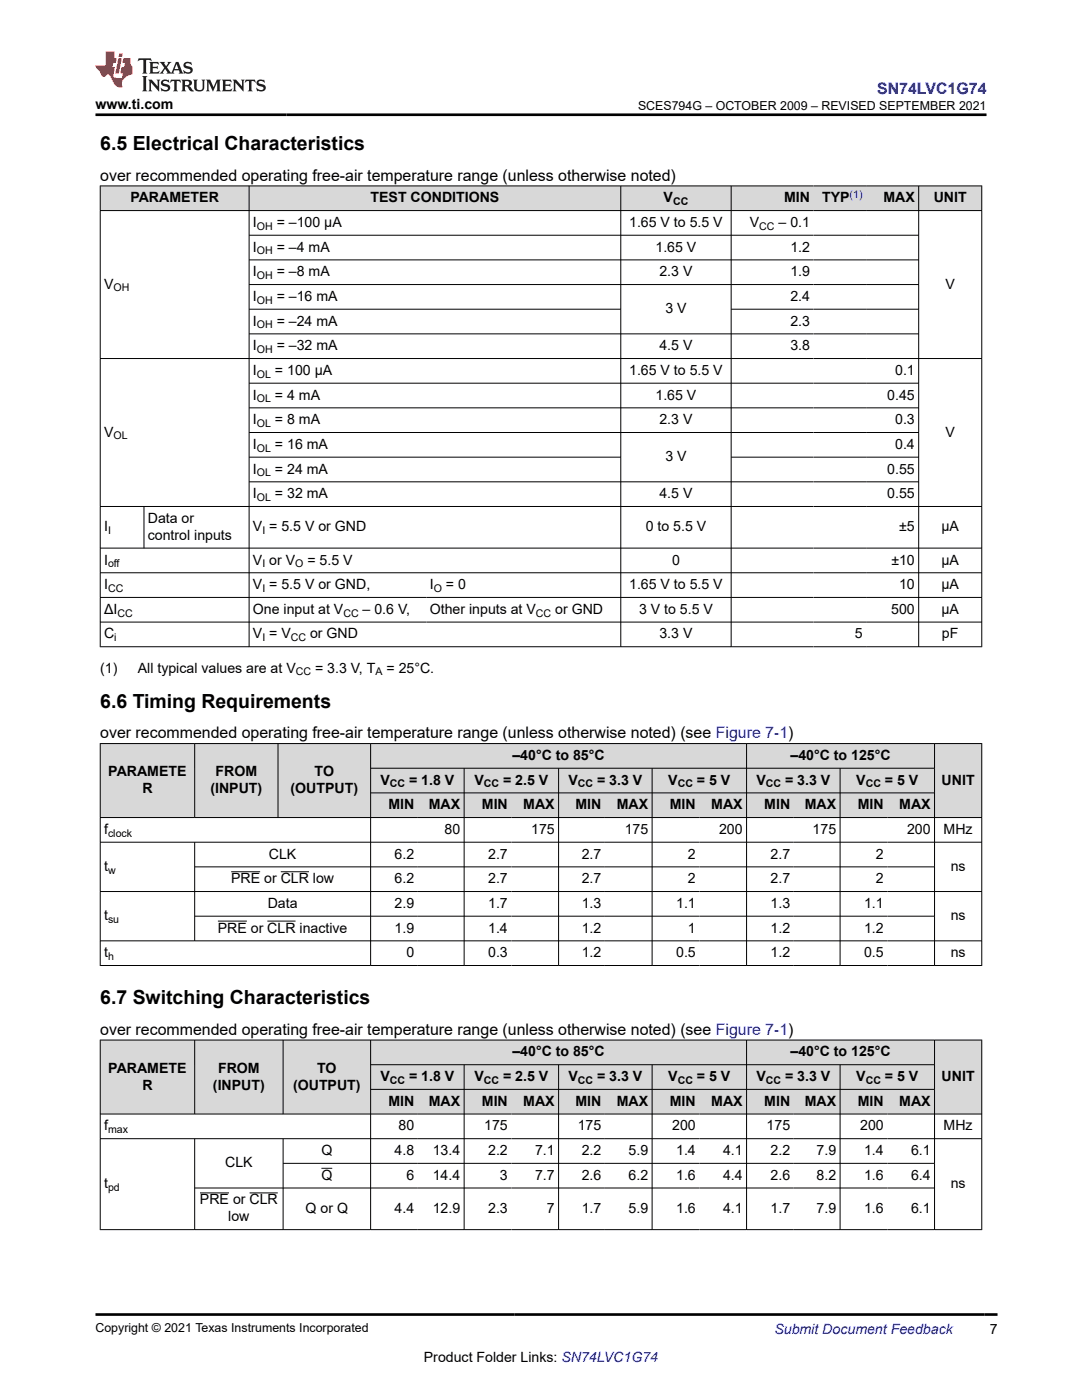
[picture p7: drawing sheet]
<svg xmlns="http://www.w3.org/2000/svg" width="216mm" height="279mm" viewBox="0 0 216 279" stroke-linecap="round" stroke-linejoin="round" font-family="sans-serif">
<g fill="#d8d8d8">
<path d="M20 37.1h175.9v4.9h-175.9z" fill-rule="evenodd"/>
<path d="M20.1 37.2h29.5v4.8h-29.5z" fill-rule="evenodd"/>
<path d="M49.8 37.2h74v4.8h-74z" fill-rule="evenodd"/>
<path d="M123.9 37.2h21.9v4.8h-21.9z" fill-rule="evenodd"/>
<path d="M146 37.2h16.3v4.8h-16.3z" fill-rule="evenodd"/>
<path d="M162.3 37.2h10.5v4.8h-10.5z" fill-rule="evenodd"/>
<path d="M172.8 37.2h10.5v4.8h-10.5z" fill-rule="evenodd"/>
<path d="M183.4 37.2h12.4v4.8h-12.4z" fill-rule="evenodd"/>
</g>
<g fill="none" stroke="#000" stroke-width=".2">
<path d="M19.9 37.1h176.1M20 37v92.1M49.7 37v92.1M123.9 37v92.1M145.9 37v92.1M183.3 37v92.1M195.9 37v92.1M19.9 42h176.1M49.7 46.9h133.7M49.7 51.9h133.7M49.7 56.8h133.7M19.9 71.6h176.1"/>
<path d="M49.7 61.7h74.2M49.7 66.6h133.7M49.7 76.5h133.7M145.9 61.7h37.5M49.7 81.4h133.7M49.7 86.3h133.7M49.7 91.2h74.2M49.7 96.2h133.7M145.9 91.2h37.5M19.9 101.1h176.1M19.9 109.4h176.1M19.9 114.3h176.1"/>
<path d="M19.9 119.2h176.1M28.7 101.1v8.3M19.9 124.2h176.1M19.9 129.1h176.1"/>
</g>
<g fill="#d8d8d8">
<path d="M20 148.4h175.9v4.9h-175.9z" fill-rule="evenodd"/>
<path d="M20.1 148.5h18.7v14.6h-18.7z" fill-rule="evenodd"/>
<path d="M38.9 148.5h16.5v14.6h-16.5z" fill-rule="evenodd"/>
<path d="M55.5 148.5h18.4v14.6h-18.4z" fill-rule="evenodd"/>
<path d="M74 148.5h74.9v4.8h-74.9z" fill-rule="evenodd"/>
<path d="M149 148.5h37.4v4.8h-37.4z" fill-rule="evenodd"/>
<path d="M186.5 148.5h9.3v14.6h-9.3z" fill-rule="evenodd"/>
<path d="M74 153.4h18.6v4.8h-18.6z" fill-rule="evenodd"/>
<path d="M92.7 153.4h18.7v4.8h-18.7z" fill-rule="evenodd"/>
<path d="M111.5 153.4h18.6v4.8h-18.6z" fill-rule="evenodd"/>
<path d="M130.2 153.4h18.7v4.8h-18.7z" fill-rule="evenodd"/>
<path d="M149 153.4h18.6v4.8h-18.6z" fill-rule="evenodd"/>
<path d="M167.7 153.4h18.7v4.8h-18.7z" fill-rule="evenodd"/>
<path d="M74 158.3h9.4v4.8h-9.4z" fill-rule="evenodd"/>
<path d="M83.4 158.3h9.2v4.8h-9.2z" fill-rule="evenodd"/>
<path d="M92.7 158.3h9.3v4.8h-9.3z" fill-rule="evenodd"/>
<path d="M102 158.3h9.4v4.8h-9.4z" fill-rule="evenodd"/>
<path d="M111.5 158.3h9.2v4.8h-9.2z" fill-rule="evenodd"/>
<path d="M120.7 158.3h9.4v4.8h-9.4z" fill-rule="evenodd"/>
<path d="M130.2 158.3h9.3v4.8h-9.3z" fill-rule="evenodd"/>
<path d="M139.5 158.3h9.4v4.8h-9.4z" fill-rule="evenodd"/>
<path d="M149 158.3h9.4v4.8h-9.4z" fill-rule="evenodd"/>
<path d="M158.4 158.3h9.2v4.8h-9.2z" fill-rule="evenodd"/>
<path d="M167.7 158.3h9.4v4.8h-9.4z" fill-rule="evenodd"/>
<path d="M177.1 158.3h9.3v4.8h-9.3z" fill-rule="evenodd"/>
</g>
<g fill="none" stroke="#000" stroke-width=".2">
<path d="M19.9 148.4h176.1M20 148.3v44.4M38.8 148.3v14.9M55.5 148.3v14.9M74 148.3v44.4M74 153.3h112.5M74 158.2h112.5M92.6 153.3v39.4M111.5 153.3v39.4M130.1 153.3v39.4M149 148.3v44.4M167.6 153.3v39.4"/>
<path d="M186.5 148.3v44.4M195.9 148.3v44.4M19.9 163.2h176.1M19.9 168.1h176.1M19.9 177.9h176.1M38.8 168.1v19.7M38.8 173h147.7M46.1 174h5.8M56 174h5.7M19.9 187.8h176.1M19.9 192.7h176.1M38.8 182.8h147.7"/>
<path d="M43.5 183.8h5.8M53.3 183.8h5.7"/>
</g>
<g fill="#d8d8d8">
<path d="M20 207.6h175.9v4.9h-175.9z" fill-rule="evenodd"/>
<path d="M20.1 207.6h18.7v14.7h-18.7z" fill-rule="evenodd"/>
<path d="M38.9 207.6h17.5v14.7h-17.5z" fill-rule="evenodd"/>
<path d="M56.6 207.6h17.3v14.7h-17.3z" fill-rule="evenodd"/>
<path d="M74 207.6h74.9v4.8h-74.9z" fill-rule="evenodd"/>
<path d="M149 207.6h37.4v4.8h-37.4z" fill-rule="evenodd"/>
<path d="M186.5 207.6h9.3v14.7h-9.3z" fill-rule="evenodd"/>
<path d="M74 212.5h18.6v4.8h-18.6z" fill-rule="evenodd"/>
<path d="M92.7 212.5h18.7v4.8h-18.7z" fill-rule="evenodd"/>
<path d="M111.5 212.5h18.6v4.8h-18.6z" fill-rule="evenodd"/>
<path d="M130.2 212.5h18.7v4.8h-18.7z" fill-rule="evenodd"/>
<path d="M149 212.5h18.6v4.8h-18.6z" fill-rule="evenodd"/>
<path d="M167.7 212.5h18.7v4.8h-18.7z" fill-rule="evenodd"/>
<path d="M74 217.5h9.4v4.8h-9.4z" fill-rule="evenodd"/>
<path d="M83.4 217.5h9.2v4.8h-9.2z" fill-rule="evenodd"/>
<path d="M92.7 217.5h9.3v4.8h-9.3z" fill-rule="evenodd"/>
<path d="M102 217.5h9.4v4.8h-9.4z" fill-rule="evenodd"/>
<path d="M111.5 217.5h9.2v4.8h-9.2z" fill-rule="evenodd"/>
<path d="M120.7 217.5h9.4v4.8h-9.4z" fill-rule="evenodd"/>
<path d="M130.2 217.5h9.3v4.8h-9.3z" fill-rule="evenodd"/>
<path d="M139.5 217.5h9.4v4.8h-9.4z" fill-rule="evenodd"/>
<path d="M149 217.5h9.4v4.8h-9.4z" fill-rule="evenodd"/>
<path d="M158.4 217.5h9.2v4.8h-9.2z" fill-rule="evenodd"/>
<path d="M167.7 217.5h9.4v4.8h-9.4z" fill-rule="evenodd"/>
<path d="M177.1 217.5h9.3v4.8h-9.3z" fill-rule="evenodd"/>
</g>
<g fill="none" stroke="#000" stroke-width=".2">
<path d="M19.9 207.6h176.1M20 207.5v38M38.8 207.5v14.9M56.5 207.5v14.9M74 207.5v38M74 212.5h112.5M74 217.4h112.5M92.6 212.5v33M111.5 212.5v33M130.1 212.5v33M149 207.5v38M167.6 212.5v33"/>
<path d="M186.5 207.5v38M195.9 207.5v38M19.9 222.3h176.1M19.9 227.3h176.1M38.8 227.3v18.2M38.8 237.1h147.7M39.9 238.1h5.8M49.8 238.1h5.6M56.5 227.3v18.2M56.5 232.2h130M64.1 233.2h2.2M19.9 245.4h176.1"/>
</g>
<path d="M27.7 11.6l-.2 .6 .5-.2h.6v.1v2.2l-.2 .4h1l-.2-.4v-2.2v-.1h.5l.5 .2-.1-.6zM29.8 12.4l.2 .3v1.6l-.2 .4h1.9l.1-.6a1.08 1.08 0 0 1-1.3 .2v-.7h.6l.4 .2v-.7l-.4 .2h-.6v-.5l.2-.2a1 1 0 0 1 1 .3l-.1-.5zM31.8 12.4l1 1.1-1 1.2h.9l-.2-.2 .4-.8 .5 .8-.2 .2h1.6l-.2-.2 .1-.5h1l.1 .5-.1 .2h.9l-.2-.4-.8-1.9h-.5l-1 2.1-.8-1.1 .9-1h-.8l.2 .2-.5 .6-.3-.6 .1-.2zM35.2 12.8l.4 1h-.8zM36.8 12.5a.65 .65 0 0 0-.2 .7 .65 .65 0 0 0 .6 .5l.7 .1 .1 .3a.79 .79 0 0 1-.7 .4 .79 .79 0 0 1-.7-.5l.1 .7 .2-.1a.93 .93 0 0 0 1.1 0 .93 .93 0 0 0 .4-.9 1.46 1.46 0 0 0-1.2-.6l-.1-.3a1.09 1.09 0 0 1 1.2 .2l-.2-.6-.1 .1-.6-.2zM28.4 15.2l.2 .4v2.2l-.2 .4h1l-.2-.4v-2.2l.2-.4zM29.6 15.9l.2 .4v1.5l-.2 .4h.8l-.3-.4v-1.3l1.7 1.8v-2l.2-.4h-.8l.2 .2 .1 1.1-1.2-1.3zM32.3 16a.65 .65 0 0 0-.2 .8 .65 .65 0 0 0 .7 .4l.6 .2 .1 .2a.79 .79 0 0 1-.7 .4 .79 .79 0 0 1-.7-.5l.1 .7 .2-.1a.93 .93 0 0 0 1.1 .1 .93 .93 0 0 0 .4-1 1.46 1.46 0 0 0-1.2-.5l-.1-.4a1.09 1.09 0 0 1 1.2 .2l-.2-.6-.1 .1-.6-.1zM34.1 15.9l-.1 .6a.63 .63 0 0 1 .7-.3l.1 1.6-.3 .4h1l-.2-.4v-1.6a.66 .66 0 0 1 .8 .3l-.1-.6zM36.2 15.9l.2 .4v1.5l-.2 .4h.9l-.2-.2v-.7h.5l.1 .2a.79 .79 0 0 0 1.2 .6l-1-.9a.61 .61 0 0 0 .6-.6 .61 .61 0 0 0-.5-.7zM36.9 16.2h.2a.47 .47 0 0 1 .5 .1 .47 .47 0 0 1 .1 .5l-.2 .1-.6 .1zM38.5 15.9l.2 .2a2.27 2.27 0 0 0 .4 2 1.04 1.04 0 0 0 1.7-.7v-1.3l.2-.2h-.8l.2 .4v1.1a.6 .6 0 0 1-.6 .6 .6 .6 0 0 1-.6-.6v-1.1l.3-.4zM41.1 15.9l.2 .4v1.5l-.2 .4h.7l-.2-.4v-1.4l.9 1.9 .8-1.9v1.4l-.2 .4h1l-.3-.4v-1.5l.3-.4h-.8l-.7 1.5-.7-1.5zM44.3 15.9l.2 .4v1.5l-.2 .4h1.9l.1-.6a1.09 1.09 0 0 1-1.3 .2v-.7h.6l.4 .2v-.6l-.4 .2h-.6v-.6l.2-.1a1.01 1.01 0 0 1 1 .3l-.1-.6zM46.4 15.9l.3 .4v1.5l-.3 .4h.8l-.2-.4v-1.3l1.6 1.8v-2l.2-.4h-.7l.2 .2v1.1l-1.2-1.3zM49 15.9l-.1 .6a.63 .63 0 0 1 .8-.3v1.6l-.3 .4h1l-.2-.4v-1.6a.66 .66 0 0 1 .8 .3l-.1-.6zM51.4 16a.65 .65 0 0 0-.2 .8 .65 .65 0 0 0 .6 .4l.6 .2 .2 .2a.79 .79 0 0 1-.8 .4 .79 .79 0 0 1-.6-.5l.1 .7 .2-.1a.93 .93 0 0 0 1 .1 .93 .93 0 0 0 .5-1 1.46 1.46 0 0 0-1.3-.5l-.1-.4a1.09 1.09 0 0 1 1.3 .2l-.2-.6-.2 .1-.5-.1z" fill="#231f20"/>
<path d="M21.1 10.3v2.7h-2.1l.1 .4 .9 1a.95 .95 0 0 0 .9 .9 .59 .59 0 0 1 .6-.4 .59 .59 0 0 1 .5 .3l.4 .8a1.59 1.59 0 0 0 2.1 1.4 1.61 1.61 0 0 1 1-2.3l1-.3-.1-1.5a1.59 1.59 0 0 1-.4-1.7h-1.4l-.2 .9h.5l-.1 .9h-.5l-.2 .9v.3l.4 .1-.2 .9h-.6a.73 .73 0 0 1-1.1-.7l.3-1.5h-.5l.2-.9h.5l.2-.9h-.5v-1.3zM23.6 11.6l-.6 3.1h.7l.6-3.1zM23.8 10.7l-.1 .6h.7l.1-.6z" fill="#ed1c24"/>
<path d="M19.1 22.9h177.8M19.1 262.3h179.9" fill="none" stroke="#000" stroke-width=".53"/>
<g font-size="3.9">
<text x="20" y="29.9">6.5 Electrical Characteristics</text>
<text x="20" y="141.2">6.6 Timing Requirements</text>
<text x="20" y="200.4">6.7 Switching Characteristics</text>
</g>
<text font-size="3.2" fill="#00f" x="175" y="18.7">SN74LVC1G74</text>
<g font-size="3.2">
<text x="20" y="36.1">over recommended operating free-air temperature range (unless otherwise noted)</text>
<text x="20" y="147.3">over recommended operating free-air temperature range (unless otherwise noted) (see Figure 7-1)</text>
<text x="20" y="206.5">over recommended operating free-air temperature range (unless otherwise noted) (see Figure 7-1)</text>
</g>
<g font-size="2.8">
<text x="19.1" y="21.8">www.ti.com</text>
<text x="26" y="40.4">PARAMETER</text>
<text x="73.9" y="40.4">TEST CONDITIONS</text>
<text x="132.4" y="40.4">V</text>
<text x="156.5" y="40.4">MIN</text>
<text x="164" y="40.4">TYP</text>
<text x="176.3" y="40.4">MAX</text>
<text x="186.3" y="40.4">UNIT</text>
<text x="50.5" y="45.3">I</text>
<text x="55.2" y="45.3">= –100 µA</text>
<text x="125.5" y="45.3">1.65 V to 5.5 V</text>
<text x="149.6" y="45.3">V</text>
<text x="155.4" y="45.3">– 0.1</text>
<text x="50.5" y="50.2">I</text>
<text x="55.2" y="50.2">= –4 mA</text>
<text x="130.8" y="50.2">1.65 V</text>
<text x="157.7" y="50.2">1.2</text>
<text x="20.8" y="57.6">V</text>
<text x="50.5" y="55.1">I</text>
<text x="55.2" y="55.1">= –8 mA</text>
<text x="131.6" y="55.1">2.3 V</text>
<text x="157.7" y="55.1">1.9</text>
<text x="188.7" y="57.6">V</text>
<text x="50.5" y="60.1">I</text>
<text x="50.5" y="65">I</text>
<text x="55.2" y="60.1">= –16 mA</text>
<text x="55.2" y="65">= –24 mA</text>
<text x="132.8" y="62.5">3 V</text>
<text x="157.7" y="60.1">2.4</text>
<text x="157.7" y="65">2.3</text>
<text x="50.5" y="69.9">I</text>
<text x="55.2" y="69.9">= –32 mA</text>
<text x="131.6" y="69.9">4.5 V</text>
<text x="157.7" y="69.9">3.8</text>
<text x="50.5" y="74.8">I</text>
<text x="54.9" y="74.8">= 100 µA</text>
<text x="125.5" y="74.8">1.65 V to 5.5 V</text>
<text x="178.6" y="74.8">0.1</text>
<text x="50.5" y="79.7">I</text>
<text x="54.9" y="79.7">= 4 mA</text>
<text x="130.8" y="79.7">1.65 V</text>
<text x="177.1" y="79.7">0.45</text>
<text x="20.8" y="87.1">V</text>
<text x="50.5" y="84.7">I</text>
<text x="50.5" y="89.6">I</text>
<text x="54.9" y="84.7">= 8 mA</text>
<text x="54.9" y="89.6">= 16 mA</text>
<text x="131.6" y="84.7">2.3 V</text>
<text x="178.6" y="84.7">0.3</text>
<text x="178.6" y="89.6">0.4</text>
<text x="188.7" y="87.1">V</text>
<text x="50.5" y="94.5">I</text>
<text x="54.9" y="94.5">= 24 mA</text>
<text x="132.8" y="92.1">3 V</text>
<text x="177.1" y="94.5">0.55</text>
<text x="50.5" y="99.4">I</text>
<text x="54.9" y="99.4">= 32 mA</text>
<text x="131.6" y="99.4">4.5 V</text>
<text x="177.1" y="99.4">0.55</text>
<text x="20.8" y="106">I</text>
<text x="29.5" y="104.4">Data or</text>
<text x="29.5" y="107.7">control inputs</text>
<text x="50.5" y="106">V = 5.5 V or GND</text>
<text x="128.8" y="106">0 to 5.5 V</text>
<text x="179.4" y="106">±5</text>
<text x="187.9" y="106">µA</text>
<text x="20.8" y="112.7">I</text>
<text x="50.5" y="112.7">V or V</text>
<text x="61.3" y="112.7">= 5.5 V</text>
<text x="134.1" y="112.7">0</text>
<text x="177.9" y="112.7">±10</text>
<text x="187.9" y="112.7">µA</text>
<text x="20.8" y="117.6">I</text>
<text x="50.5" y="117.6">V = 5.5 V or GND,</text>
<text x="85.8" y="117.6">I</text>
<text x="89" y="117.6">= 0</text>
<text x="125.5" y="117.6">1.65 V to 5.5 V</text>
<text x="179.4" y="117.6">10</text>
<text x="187.9" y="117.6">µA</text>
<text x="20.8" y="122.5">ΔI</text>
<text x="50.5" y="122.5">One input at V</text>
<text x="72.4" y="122.5">– 0.6 V,</text>
<text x="85.8" y="122.5">Other inputs at V</text>
<text x="110.8" y="122.5">or GND</text>
<text x="127.5" y="122.5">3 V to 5.5 V</text>
<text x="177.8" y="122.5">500</text>
<text x="187.9" y="122.5">µA</text>
<text x="20.8" y="127.4">C</text>
<text x="50.5" y="127.4">V = V</text>
<text x="61.9" y="127.4">or GND</text>
<text x="131.6" y="127.4">3.3 V</text>
<text x="170.5" y="127.4">5</text>
<text x="188" y="127.4">pF</text>
<text x="20" y="134.2">(1)</text>
<text x="27.5" y="134.2">All typical values are at V</text>
<text x="62.9" y="134.2">= 3.3 V, T</text>
<text x="77.1" y="134.2">= 25°C.</text>
<text x="21.6" y="154.9">PARAMETE</text>
<text x="43" y="154.9">FROM</text>
<text x="62.8" y="154.9">TO</text>
<text x="102.3" y="151.7">–40°C to 85°C</text>
<text x="157.7" y="151.7">–40°C to 125°C</text>
<text x="28.4" y="158.3">R</text>
<text x="42" y="158.3">(INPUT)</text>
<text x="58" y="158.3">(OUTPUT)</text>
<text x="75.9" y="156.6">V</text>
<text x="77.5" y="161.5">MIN</text>
<text x="81.6" y="156.6">= 1.8 V</text>
<text x="85.6" y="161.5">MAX</text>
<text x="94.7" y="156.6">V</text>
<text x="96.2" y="161.5">MIN</text>
<text x="100.4" y="156.6">= 2.5 V</text>
<text x="104.4" y="161.5">MAX</text>
<text x="113.4" y="156.6">V</text>
<text x="114.8" y="161.5">MIN</text>
<text x="119.1" y="156.6">= 3.3 V</text>
<text x="123.1" y="161.5">MAX</text>
<text x="133.4" y="156.6">V</text>
<text x="133.7" y="161.5">MIN</text>
<text x="139.1" y="156.6">= 5 V</text>
<text x="141.9" y="161.5">MAX</text>
<text x="150.9" y="156.6">V</text>
<text x="152.5" y="161.5">MIN</text>
<text x="156.7" y="156.6">= 3.3 V</text>
<text x="160.6" y="161.5">MAX</text>
<text x="170.9" y="156.6">V</text>
<text x="171.2" y="161.5">MIN</text>
<text x="176.6" y="156.6">= 5 V</text>
<text x="179.4" y="161.5">MAX</text>
<text x="187.9" y="156.6">UNIT</text>
<text x="20.8" y="166.4">f</text>
<text x="88.7" y="166.4">80</text>
<text x="106" y="166.4">175</text>
<text x="124.6" y="166.4">175</text>
<text x="143.5" y="166.4">200</text>
<text x="162.2" y="166.4">175</text>
<text x="181" y="166.4">200</text>
<text x="188.3" y="166.4">MHz</text>
<text x="20.8" y="173.8">t</text>
<text x="53.7" y="171.4">CLK</text>
<text x="78.7" y="171.4">6.2</text>
<text x="97.4" y="171.4">2.7</text>
<text x="116.1" y="171.4">2.7</text>
<text x="137.3" y="171.4">2</text>
<text x="153.8" y="171.4">2.7</text>
<text x="174.8" y="171.4">2</text>
<text x="189.7" y="173.8">ns</text>
<text x="46.1" y="176.3">PRE or CLR low</text>
<text x="78.7" y="176.3">6.2</text>
<text x="97.4" y="176.3">2.7</text>
<text x="116.1" y="176.3">2.7</text>
<text x="137.3" y="176.3">2</text>
<text x="153.8" y="176.3">2.7</text>
<text x="174.8" y="176.3">2</text>
<text x="20.8" y="183.7">t</text>
<text x="53.4" y="181.2">Data</text>
<text x="78.7" y="181.2">2.9</text>
<text x="97.4" y="181.2">1.7</text>
<text x="116.1" y="181.2">1.3</text>
<text x="134.9" y="181.2">1.1</text>
<text x="153.8" y="181.2">1.3</text>
<text x="172.4" y="181.2">1.1</text>
<text x="189.7" y="183.7">ns</text>
<text x="20.8" y="191">t</text>
<text x="43.5" y="186.1">PRE or CLR inactive</text>
<text x="78.7" y="186.1">1.9</text>
<text x="81.1" y="191">0</text>
<text x="97.4" y="186.1">1.4</text>
<text x="97.4" y="191">0.3</text>
<text x="116.1" y="186.1">1.2</text>
<text x="116.1" y="191">1.2</text>
<text x="134.9" y="191">0.5</text>
<text x="137.3" y="186.1">1</text>
<text x="153.8" y="186.1">1.2</text>
<text x="153.8" y="191">1.2</text>
<text x="172.4" y="186.1">1.2</text>
<text x="172.4" y="191">0.5</text>
<text x="189.7" y="191">ns</text>
<text x="21.6" y="214.1">PARAMETE</text>
<text x="43.5" y="214.1">FROM</text>
<text x="63.3" y="214.1">TO</text>
<text x="75.9" y="215.8">V</text>
<text x="81.6" y="215.8">= 1.8 V</text>
<text x="94.7" y="215.8">V</text>
<text x="100.4" y="215.8">= 2.5 V</text>
<text x="102.3" y="210.8">–40°C to 85°C</text>
<text x="113.4" y="215.8">V</text>
<text x="119.1" y="215.8">= 3.3 V</text>
<text x="133.4" y="215.8">V</text>
<text x="139.1" y="215.8">= 5 V</text>
<text x="150.9" y="215.8">V</text>
<text x="156.7" y="215.8">= 3.3 V</text>
<text x="157.7" y="210.8">–40°C to 125°C</text>
<text x="170.9" y="215.8">V</text>
<text x="176.6" y="215.8">= 5 V</text>
<text x="187.9" y="215.8">UNIT</text>
<text x="28.4" y="217.5">R</text>
<text x="42.5" y="217.5">(INPUT)</text>
<text x="58.5" y="217.5">(OUTPUT)</text>
<text x="77.5" y="220.7">MIN</text>
<text x="85.6" y="220.7">MAX</text>
<text x="96.2" y="220.7">MIN</text>
<text x="104.4" y="220.7">MAX</text>
<text x="114.8" y="220.7">MIN</text>
<text x="123.1" y="220.7">MAX</text>
<text x="133.7" y="220.7">MIN</text>
<text x="141.9" y="220.7">MAX</text>
<text x="152.5" y="220.7">MIN</text>
<text x="160.6" y="220.7">MAX</text>
<text x="171.2" y="220.7">MIN</text>
<text x="179.4" y="220.7">MAX</text>
<text x="20.8" y="225.6">f</text>
<text x="79.5" y="225.6">80</text>
<text x="96.6" y="225.6">175</text>
<text x="115.3" y="225.6">175</text>
<text x="134.1" y="225.6">200</text>
<text x="153" y="225.6">175</text>
<text x="171.6" y="225.6">200</text>
<text x="188.3" y="225.6">MHz</text>
<text x="44.9" y="233">CLK</text>
<text x="64.1" y="230.5">Q</text>
<text x="78.7" y="230.5">4.8</text>
<text x="86.4" y="230.5">13.4</text>
<text x="97.4" y="230.5">2.2</text>
<text x="106.8" y="230.5">7.1</text>
<text x="116.1" y="230.5">2.2</text>
<text x="125.4" y="230.5">5.9</text>
<text x="134.9" y="230.5">1.4</text>
<text x="144.3" y="230.5">4.1</text>
<text x="153.8" y="230.5">2.2</text>
<text x="162.9" y="230.5">7.9</text>
<text x="172.4" y="230.5">1.4</text>
<text x="181.8" y="230.5">6.1</text>
<text x="20.8" y="237.1">t</text>
<text x="64.1" y="235.4">Q</text>
<text x="81.1" y="235.4">6</text>
<text x="86.4" y="235.4">14.4</text>
<text x="99.8" y="235.4">3</text>
<text x="106.8" y="235.4">7.7</text>
<text x="116.1" y="235.4">2.6</text>
<text x="125.4" y="235.4">6.2</text>
<text x="134.9" y="235.4">1.6</text>
<text x="144.3" y="235.4">4.4</text>
<text x="153.8" y="235.4">2.6</text>
<text x="162.9" y="235.4">8.2</text>
<text x="172.4" y="235.4">1.6</text>
<text x="181.8" y="235.4">6.4</text>
<text x="189.7" y="237.1">ns</text>
<text x="39.9" y="240.4">PRE or CLR</text>
<text x="45.6" y="243.8">low</text>
<text x="61" y="242.1">Q or Q</text>
<text x="78.7" y="242.1">4.4</text>
<text x="86.4" y="242.1">12.9</text>
<text x="97.4" y="242.1">2.3</text>
<text x="109.1" y="242.1">7</text>
<text x="116.1" y="242.1">1.7</text>
<text x="125.4" y="242.1">5.9</text>
<text x="134.9" y="242.1">1.6</text>
<text x="144.3" y="242.1">4.1</text>
<text x="153.8" y="242.1">1.7</text>
<text x="162.9" y="242.1">7.9</text>
<text x="172.4" y="242.1">1.6</text>
<text x="181.8" y="242.1">6.1</text>
<text x="197.5" y="266.1">7</text>
<text x="84.6" y="271.7">Product Folder Links: SN74LVC1G74</text>
</g>
<text font-size="2.8" fill="#00f" x="154.5" y="266.2">Submit Document Feedback</text>
<g font-size="2.5">
<text x="127.3" y="21.9">SCES794G – OCTOBER 2009 – REVISED SEPTEMBER 2021</text>
<text x="19.1" y="265.9">Copyright © 2021 Texas Instruments Incorporated</text>
</g>
<g font-size="2.1">
<text x="134.3" y="40.9">CC</text>
<text x="51.3" y="45.9">OH</text>
<text x="151.5" y="45.9">CC</text>
<text x="51.3" y="50.8">OH</text>
<text x="22.6" y="58.2">OH</text>
<text x="51.3" y="55.7">OH</text>
<text x="51.3" y="60.6">OH</text>
<text x="51.3" y="65.5">OH</text>
<text x="51.3" y="70.5">OH</text>
<text x="51.3" y="75.4">OL</text>
<text x="51.3" y="80.3">OL</text>
<text x="22.6" y="87.7">OL</text>
<text x="51.3" y="85.2">OL</text>
<text x="51.3" y="90.2">OL</text>
<text x="51.3" y="95.1">OL</text>
<text x="51.3" y="100">OL</text>
<text x="21.6" y="106.6">I</text>
<text x="52.4" y="106.6">I</text>
<text x="21.6" y="113.2">off</text>
<text x="52.4" y="113.2">I</text>
<text x="58.9" y="113.2">O</text>
<text x="21.6" y="118.1">CC</text>
<text x="52.4" y="118.1">I</text>
<text x="86.6" y="118.1">O</text>
<text x="23.4" y="123.1">CC</text>
<text x="68.5" y="123.1">CC</text>
<text x="106.9" y="123.1">CC</text>
<text x="22.8" y="128">i</text>
<text x="52.4" y="128">I</text>
<text x="58" y="128">CC</text>
<text x="59" y="134.8">CC</text>
<text x="74.9" y="134.8">A</text>
<text x="77.8" y="157.2">CC</text>
<text x="96.5" y="157.2">CC</text>
<text x="115.3" y="157.2">CC</text>
<text x="135.2" y="157.2">CC</text>
<text x="152.8" y="157.2">CC</text>
<text x="172.7" y="157.2">CC</text>
<text x="21.6" y="167">clock</text>
<text x="21.6" y="174.4">w</text>
<text x="21.6" y="184.2">su</text>
<text x="21.6" y="191.6">h</text>
<text x="77.8" y="216.3">CC</text>
<text x="96.5" y="216.3">CC</text>
<text x="115.3" y="216.3">CC</text>
<text x="135.2" y="216.3">CC</text>
<text x="152.8" y="216.3">CC</text>
<text x="172.7" y="216.3">CC</text>
<text x="21.6" y="226.2">max</text>
<text x="21.6" y="237.7">pd</text>
</g>
<text font-size="2.1" fill="#00f" x="169.5" y="39.4">(1)</text>
</svg>
